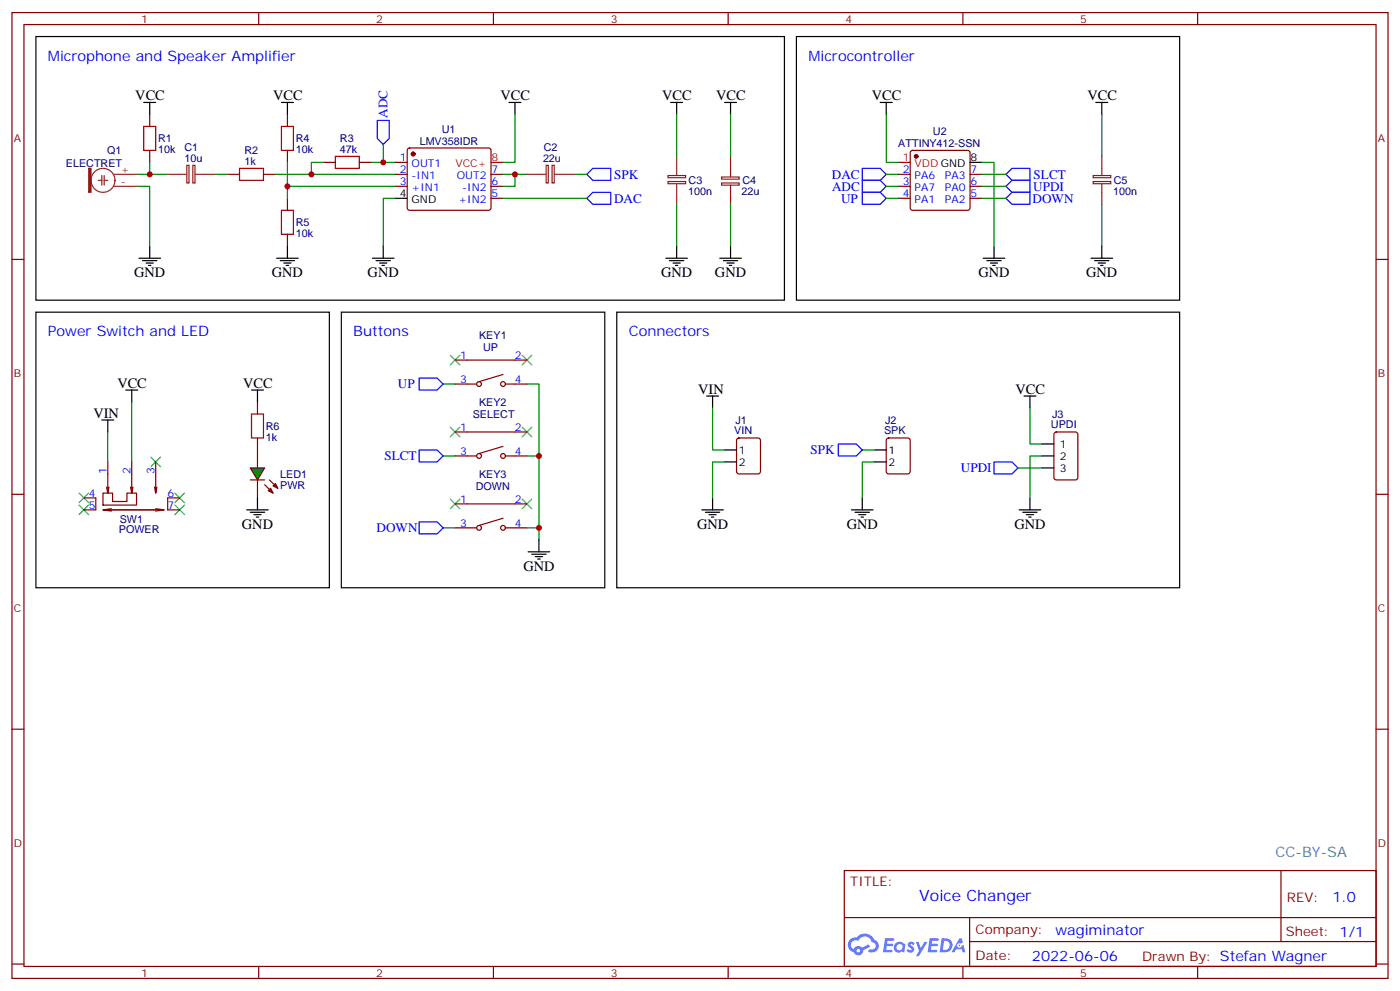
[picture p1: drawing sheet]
<svg xmlns="http://www.w3.org/2000/svg" width="412mm" height="292mm" viewBox="0 0 412 292" stroke-linecap="round" stroke-linejoin="round" font-family="sans-serif">
<g fill="none" stroke="#870000" stroke-width=".35">
<path d="M3.5 3.7h405.4v284.3h-405.4zM7.1 7.2h398.2v277.3h-398.2zM76.2 3.7v3.5M145.3 3.7v3.5M214.5 3.7v3.5M283.6 3.7v3.5M352.8 3.7v3.5M3.5 76.4h3.6M405.3 76.4h3.6M3.5 145.5h3.6M405.3 145.5h3.6M3.5 214.7h3.6"/>
<path d="M405.3 214.7h3.6M248.7 256.3h156.6v28.2h-156.6zM377.3 256.3v20.9M248.7 270.1h156.5M285.6 277.2h119.6M285.6 270.1v14.2M3.5 283.8h3.6M76.2 284.5v3.5M145.3 284.5v3.5M214.5 284.5v3.5M283.6 284.5v3.5M352.8 284.5v3.5"/>
<path d="M405.3 283.8h3.6"/>
</g>
<g fill="#5487ff">
<path d="M267.7 277.5a1.22 1.22 0 0 1 1.7 .2l-.4 .6a.47 .47 0 0 0-.3-.4 .47 .47 0 0 0-.5 .2l.1 .2a1.14 1.14 0 0 1 .8 1.8 1.14 1.14 0 0 1-1.9 0l-.2-.2 .5-.6 .7 .5a.29 .29 0 0 0 .3-.3 .29 .29 0 0 0-.2-.3 1.04 1.04 0 0 1-.6-1.7z"/>
<path d="M260.7 276.2h2.4l.3 .2-.2 .5-1.8 .1-.1 .8h1.5l.3 .4-.3 .4h-1.6l-.2 1.1h1.7l.2 .3-.2 .3-2.6 .1z"/>
<path d="M273.8 276.2h2.4l.3 .2-.1 .5-1.8 .1-.2 .8h1.6l.3 .4-.4 .4-1.6-.1-.1 1.1 1.7 .1 .2 .3-.2 .3-2.6 .1z"/>
<path d="M282.6 276.2h.7l.3 1.3-.6 .3a.69 .69 0 0 0-1 .3 .69 .69 0 0 0 .4 .9 .69 .69 0 0 0 .9-.6l.5-.2 .6 2.2h-.8l-.2-.9h-1.8l-.5 .9h-.8z"/>
<path d="M269.8 277.3h.8l.6 1.8 1.1-1.8h.9l-2.6 4.2h-.8l.9-1.5z"/>
<path d="M277.4 276.2l-.6 4.2h1.3a2.11 2.11 0 0 0 2.5-2.1 2.11 2.11 0 0 0-2.5-2.1zM278.1 277a1.39 1.39 0 0 1 1.7 1.4 1.39 1.39 0 0 1-1.8 1.2h-.3z"/>
<path d="M263.7 277.8a1.54 1.54 0 0 0-.1 2.2 1.54 1.54 0 0 0 2.2 .1l.6 .3 .3-2.3-.2-.3h-.4a1.49 1.49 0 0 0-2.4 0zM264 278.8a.94 .94 0 0 1 1.8 0 .94 .94 0 0 1-1.8 0z"/>
<path d="M250.4 276.6a2.18 2.18 0 0 0 1.1 3.7 1.44 1.44 0 0 0 1.6 .9 1.44 1.44 0 0 0 1.2-1.4l2-1.1-.5-.7-1.9 1a1.47 1.47 0 0 0-2.4 .4 1.39 1.39 0 0 1-.7-1.9 1.39 1.39 0 0 1 2-.5 2.12 2.12 0 0 1 2.2-1.3 2.12 2.12 0 0 1 1.9 1.7 1.14 1.14 0 0 1 1.1 1.4 1.14 1.14 0 0 1-1.7 .7 .43 .43 0 0 0-.5 .4 .43 .43 0 0 0 .4 .5 1.98 1.98 0 0 0 2.5-1.2 1.98 1.98 0 0 0-1.2-2.6 3.1 3.1 0 0 0-5.3-.6l-.9 .1zM252.3 279.9a.55 .55 0 0 1 1.1 0 .55 .55 0 0 1-1.1 0z"/>
<circle cx="282.6" cy="278.3" r=".26"/>
</g>
<g fill="#870000" stroke="#870000" stroke-width=".35">
<circle cx="121.7" cy="45.3" r=".53"/>
<circle cx="269.9" cy="46" r=".53"/>
</g>
<g fill="none" stroke="#870000" stroke-width=".35">
<path d="M44.1 33.7v3.5M84.7 33.7v3.5M44.1 44.3v3.5M67 51.3h3.6M77.6 51.3h3.5M84.7 44.3v3.5M84.7 58.4v3.5M95.2 47.8h3.6M105.8 47.8h3.6M116.4 47.8h3.5M116.4 51.3h3.5M116.4 54.9h3.5"/>
<path d="M120.2 43.8l.4-.2h23.3l.5 .2 .2 .5v17.2l-.7 .4-23.5-.1-.5-.6v-16.9zM144.6 51.3h3.6M144.6 54.9h3.6M144.6 58.4h3.6M264.6 51.3h3.5M264.6 54.9h3.5M264.6 58.4h3.5M268.3 44.5l.5-.2h16.2l.5 .2 .3 .5v16.2l-.3 .5-.5 .2h-16.2l-.5-.2-.2-.5v-16.2zM285.8 51.3h3.5M285.8 54.9h3.5M285.8 58.4h3.5M84.7 69v3.5"/>
<path d="M75.8 118.4v3.5M31.7 136v9.2l.4-1.8M38.8 136v9.2l.4-1.8M45.9 136v9.2l.3-1.8M75.8 128.9v8.9M24.7 146.6h3.5v3.5h-3.5M30.3 145.2h2.9v2.4h4.2v-2.4h2.8v3.5h-9.9zM31.4 143.4l.3 1.8M32.8 149.8l-2.5 .3M38.5 143.4l.3 1.8M45.5 143.4l.4 1.8M45.9 150.1h-15.6l2.5 .4"/>
<path d="M45.9 149.8l2.4 .3h-16.6M48.3 150.1l-2.4 .4M52.9 146.6h-3.5v3.5h3.5M75.8 141.3v5.3"/>
</g>
<g fill="none" stroke="#000" stroke-width=".35">
<path d="M42.3 30.2h3.6M44.1 30.2v3.5M82.9 30.2h3.5M84.7 30.2v3.5M149.9 30.2h3.6M151.7 30.2v3.5M116.4 58.4h3.5M285.8 47.8h3.5M40.9 76h6.4M42 76.7h4.2M43 77.4h2.2M43.7 78.1h.7"/>
<path d="M44.1 72.5v3.5M81.5 76h6.3M82.5 76.7h4.3M83.6 77.4h2.1M84.3 78.1h.7M84.7 72.5v3.5M109.7 76h6.4M110.8 76.7h4.2M111.8 77.4h2.1M112.5 78.1h.7M112.9 72.5v3.5M10.6 91.9h86.4v81.1h-86.4z"/>
<path d="M37 114.8h3.6M38.8 114.8v3.6M30 123.6h3.5M31.7 123.6v3.6"/>
</g>
<path d="M144.6 47.8h3.6M264.6 47.8h3.5" fill="none" stroke="#f00" stroke-width=".35"/>
<g fill="none" stroke="#8c2424" stroke-width=".35">
<path d="M28.9 53.1h1.1M30 51.7v2.8M30.7 53.1h1M30.7 51.7v2.8M33.5 54.9h7.1M33.5 51.3h7.1M49.4 51.3h5.6M55 48.7h.7v5.2h-.7zM56.8 48.7h.6v5.2h-.6zM57.5 51.3h6M155.2 51.3h5.7M160.9 48.7h.6v5.2h-.6z"/>
<path d="M162.6 48.7h.7v5.2h-.7zM163.3 51.3h6M196.8 53.4h5.2v.7h-5.2zM196.8 51.7h5.2v.6h-5.2zM199.3 46v5.7M199.3 54.2v5.9M212.5 52.1h5.2v.6h-5.2zM212.5 53.9h5.2v.6h-5.2zM215.2 46v6M215.2 54.5v5.6M322 53.4h5.2v.7h-5.2zM322 51.7h5.2v.6h-5.2z"/>
<path d="M324.6 46v5.7M324.6 54.2v5.9"/>
<circle cx="30.3" cy="53.1" r="3.5"/>
</g>
<path d="M26.1 49.6h.7v7h-.7z" fill="#8c2424" stroke="#8c2424" stroke-width=".35"/>
<path d="M42.3 37.2h3.6v7.1h-3.6zM82.9 37.2h3.5v7.1h-3.5zM70.6 49.6h7v3.5h-7zM98.8 46h7v3.6h-7zM82.9 61.9h3.5v7.1h-3.5zM74.1 121.9h3.5v7h-3.5z" fill="none" stroke="#a10000" stroke-width=".35"/>
<g fill="none" stroke="#008700" stroke-width=".35">
<path d="M151.7 33.7v14.1h-3.5M40.6 54.9h3.5v17.6M40.6 51.3h8.8M44.1 47.8v3.5M63.5 51.3h3.5M81.1 51.3h35.3M84.7 47.8v10.6M84.7 54.9h31.7M95.2 47.8h-3.5v3.5M109.4 47.8h7M112.9 42.5v5.3M116.4 58.4h-3.5v14.1"/>
<path d="M148.2 51.3h7M148.2 58.4h24.7M151.7 51.3v3.6h-3.5M169.3 51.3h3.6"/>
</g>
<path d="M111.1 35.5h3.6v5.2l-1.8 1.8-1.8-1.8zM172.9 58.4l1.7-1.8h5.3v3.5h-5.3zM172.9 51.3l1.7-1.7h5.3v3.5h-5.3z" fill="none" stroke="#00f" stroke-width=".35"/>
<path d="M44.4 134.6l2.9 2.8M47.3 134.6l-2.9 2.8M23.3 148.7l2.8 2.8M23.3 145.2l2.8 2.8M26.1 148.7l-2.8 2.8M26.1 145.2l-2.8 2.8M51.5 148.7l2.8 2.8M51.5 145.2l2.8 2.8M54.3 148.7l-2.8 2.8M54.3 145.2l-2.8 2.8" fill="none" stroke="#3c3" stroke-width=".35"/>
<path d="M73.7 137.8h4.3l-2.2 3.5z" fill="#0c0" stroke="#870000" stroke-width=".35"/>
<g fill="none" stroke="#870000" stroke-width=".35">
<path d="M134.1 113.1h6.3M134.1 106h21.1M148.2 110.2l-7.1 2.2M148.9 113.1h6.3M134.1 134.2h6.3M134.1 127.2h21.1M148.2 131.4l-7.1 2.1M148.9 134.2h6.3M217.2 129.1l.5-.2h5.6l.7 .5v9.4l-.4 .7h-5.9l-.7-.4v-9.5zM261.3 129.1l.5-.2h5.6l.7 .5v9.4l-.5 .7h-5.8l-.7-.4v-9.5zM310.7 127.4l.4-.2h5.7l.6 .4 .1 13-.5 .6-5.9 .1-.6-.5-.1-12.9zM73.7 141.3h4.3"/>
<path d="M78 142.7l2.4 2.5M79.4 141.3l2.4 2.5M134.1 155.4h6.3M134.1 148.3h21.1M148.2 152.6l-7.1 2.1M148.9 155.4h6.3"/>
<circle cx="141.1" cy="113.1" r=".71"/>
<circle cx="148.2" cy="113.1" r=".71"/>
<circle cx="141.1" cy="134.2" r=".71"/>
<circle cx="148.2" cy="134.2" r=".71"/>
<circle cx="141.1" cy="155.4" r=".71"/>
<circle cx="148.2" cy="155.4" r=".71"/>
</g>
<g fill="#870000" stroke="#870000" stroke-width=".35">
<path d="M79 144.5l.7-.7 .7 1.4z"/>
<path d="M80.4 143.1l.7-.8 .7 1.5z"/>
</g>
<g fill="none" stroke="#000" stroke-width=".35">
<path d="M10.6 10.8h220.5v77.6h-220.5zM234.6 10.8h112.9v77.6h-112.9zM197.6 30.2h3.5M199.3 30.2v3.5M213.4 30.2h3.6M215.2 30.2v3.5M259.3 30.2h3.5M261.1 30.2v3.5M322.8 30.2h3.5M324.6 30.2v3.5M196.1 76h6.4M197.2 76.7h4.2"/>
<path d="M198.3 77.4h2.1M199 78.1h.7M199.3 72.5v3.5M212 76h6.4M213.1 76.7h4.2M214.1 77.4h2.2M214.8 78.1h.7M215.2 72.5v3.5M289.6 76h6.4M290.7 76.7h4.2M291.7 77.4h2.2M292.5 78.1h.7"/>
<path d="M292.8 72.5v3.5M321.4 76h6.3M322.4 76.7h4.3M323.5 77.4h2.1M324.2 78.1h.7M324.6 72.5v3.5M100.5 91.9h77.7v81.1h-77.7zM181.7 91.9h165.8v81.1h-165.8zM74.1 114.8h3.5M75.8 114.8v3.6M208.1 116.6h3.6M209.9 116.6v3.5"/>
<path d="M301.6 116.6h3.6M303.4 116.6v3.5M213.4 132.5h3.6M213.4 136h3.6M257.5 132.5h3.6M257.5 136h3.6M306.9 137.8h3.5M306.9 130.7h3.5M306.9 134.2h3.5M72.7 150.1h6.3M73.7 150.8h4.3M74.8 151.5h2.1"/>
<path d="M75.5 152.2h.7M75.8 146.6v3.5M158.7 158.9v3.6M206.7 150.1h6.4M207.8 150.8h4.2M208.8 151.5h2.2M209.5 152.2h.8M209.9 146.6v3.5M250.8 150.1h6.4M251.9 150.8h4.2M252.9 151.5h2.2M253.6 152.2h.8"/>
<path d="M254 146.6v3.5M300.2 150.1h6.4M301.3 150.8h4.2M302.3 151.5h2.1M303 152.2h.7M303.4 146.6v3.5M155.6 162.5h6.3M156.6 163.2h4.3M157.7 163.9h2.1M158.4 164.6h.7"/>
</g>
<path d="M254 49.6h5.3l1.8 1.7-1.8 1.8h-5.3zM254 53.1h5.3l1.8 1.8-1.8 1.7h-5.3zM254 56.6h5.3l1.8 1.8-1.8 1.7h-5.3zM296.3 54.9l1.8-1.8h5.3v3.5h-5.3zM298.1 56.6h5.3v3.5h-5.3l-1.8-1.7zM298.1 49.6h5.3v3.5h-5.3l-1.8-1.8zM123.5 111.3h5.3l1.7 1.8-1.7 1.7h-5.3zM123.5 132.5h5.3l1.7 1.7-1.7 1.8h-5.3zM246.9 130.7h5.3l1.8 1.8-1.8 1.7h-5.3zM292.8 136h5.3l1.8 1.8-1.8 1.7h-5.3zM123.5 153.6h5.3l1.7 1.8-1.7 1.8h-5.3z" fill="none" stroke="#00f" stroke-width=".35"/>
<g fill="none" stroke="#008700" stroke-width=".35">
<path d="M199.3 33.7v12.3M215.2 33.7v12.3M261.1 33.7v14.1h3.5M324.6 33.7v12.3M261.1 51.3h3.5M261.1 54.9h3.5M261.1 58.4h3.5M289.3 47.8h3.5v24.7M289.3 51.3h7M289.3 54.9h7M289.3 58.4h7M199.3 60.1v12.4"/>
<path d="M215.2 60.1v12.4M324.6 60.1v12.4M38.8 118.4v17.6M130.5 113.1h3.6M155.2 113.1h3.5v45.8M31.7 127.2v8.8M130.5 134.2h3.6M155.2 134.2h3.5M209.9 120.1v12.4h3.5M213.4 136h-3.5v10.6M254 132.5h3.5M257.5 136h-3.5v10.6"/>
<path d="M299.9 137.8h7M303.4 120.1v10.6h3.5M306.9 134.2h-3.5v12.4M130.5 155.4h3.6M155.2 155.4h3.5"/>
</g>
<path d="M132.6 104.6l2.9 2.8M135.5 104.6l-2.9 2.8M153.8 104.6l2.8 2.8M156.6 104.6l-2.8 2.8M132.6 125.8l2.9 2.8M135.5 125.8l-2.9 2.8M153.8 125.8l2.8 2.8M156.6 125.8l-2.8 2.8M132.6 146.9l2.9 2.9M135.5 146.9l-2.9 2.9M153.8 146.9l2.8 2.9M156.6 146.9l-2.8 2.9" fill="none" stroke="#3c3" stroke-width=".35"/>
<g fill="#c00">
<circle cx="44.1" cy="51.3" r=".88"/>
<circle cx="91.7" cy="51.3" r=".88"/>
<circle cx="84.7" cy="54.9" r=".88"/>
<circle cx="112.9" cy="47.8" r=".88"/>
<circle cx="151.7" cy="51.3" r=".88"/>
<circle cx="158.8" cy="155.4" r=".88"/>
<circle cx="158.8" cy="134.2" r=".88"/>
</g>
<text font-size="4.6" fill="#00f" x="270.8" y="265.3">Voice Changer</text>
<g font-size="4.2" fill="#00f">
<text x="14.1" y="17.8">Microphone and Speaker Amplifier</text>
<text x="238.1" y="17.8">Microcontroller</text>
<text x="14.1" y="99">Power Switch and LED</text>
<text x="104.1" y="99">Buttons</text>
<text x="185.2" y="99">Connectors</text>
<text x="392.5" y="265.6">1.0</text>
<text x="310.9" y="275.1">wagiminator</text>
<text x="304" y="282.9">2022-06-06</text>
</g>
<g font-size="4.2">
<text x="39.9" y="29.5">VCC</text>
<text x="80.4" y="29.5">VCC</text>
<text x="147.5" y="29.5">VCC</text>
<text x="195.1" y="29.5">VCC</text>
<text x="211" y="29.5">VCC</text>
<text x="256.8" y="29.5">VCC</text>
<text x="320.3" y="29.5">VCC</text>
<text x="39.5" y="81.7">GND</text>
<text x="80.1" y="81.7">GND</text>
<text x="108.3" y="81.7">GND</text>
<text x="194.7" y="81.7">GND</text>
<text x="210.6" y="81.7">GND</text>
<text x="288.2" y="81.7">GND</text>
<text x="320" y="81.7">GND</text>
<text x="34.6" y="114.1">VCC</text>
<text x="71.6" y="114.1">VCC</text>
<text x="205.7" y="115.9">VIN</text>
<text x="299.2" y="115.9">VCC</text>
<text x="27.5" y="122.9">VIN</text>
<text x="71.3" y="155.8">GND</text>
<text x="205.3" y="155.8">GND</text>
<text x="249.4" y="155.8">GND</text>
<text x="298.8" y="155.8">GND</text>
<text x="154.2" y="168.1">GND</text>
</g>
<text font-size="4.2" fill="#0099b0" x="375.7" y="252.4">CC-BY-SA</text>
<g font-size="3.9" fill="#00f">
<text x="114.1" y="34.7" transform="rotate(-90 114.1 34.7)">ADC</text>
<text x="180.9" y="52.6">SPK</text>
<text x="245.1" y="52.6">DAC</text>
<text x="304.5" y="52.6">SLCT</text>
<text x="180.9" y="59.6">DAC</text>
<text x="245.1" y="56.1">ADC</text>
<text x="247.7" y="59.6">UP</text>
<text x="304.2" y="59.7">DOWN</text>
<text x="304.4" y="56.1">UPDI</text>
<text x="117.2" y="114.3">UP</text>
<text x="113.2" y="135.5">SLCT</text>
<text x="238.8" y="133.7">SPK</text>
<text x="283.1" y="139">UPDI</text>
<text x="110.9" y="156.7">DOWN</text>
</g>
<g font-size="3.9" fill="#800">
<text x="250.5" y="260.9">TITLE:</text>
<text x="379.1" y="265.6">REV:</text>
<text x="287.4" y="275.1">Company:</text>
<text x="378.7" y="275.7">Sheet: 1/1</text>
<text x="287.4" y="282.8">Date:</text>
<text x="336.4" y="282.8">Drawn By: Stefan Wagner</text>
</g>
<g font-size="3.2" fill="#800">
<text x="41.6" y="6.7">1</text>
<text x="110.8" y="6.7">2</text>
<text x="179.9" y="6.7">3</text>
<text x="249.1" y="6.7">4</text>
<text x="318.2" y="6.7">5</text>
<text x="4.1" y="41.8">A</text>
<text x="405.9" y="41.8">A</text>
<text x="4.1" y="110.9">B</text>
<text x="405.9" y="110.9">B</text>
<text x="4.1" y="180.1">C</text>
<text x="405.9" y="180.1">C</text>
<text x="4.1" y="249.2">D</text>
<text x="405.9" y="249.2">D</text>
<text x="41.6" y="287.5">1</text>
<text x="110.8" y="287.5">2</text>
<text x="179.9" y="287.5">3</text>
<text x="249.1" y="287.5">4</text>
<text x="318.2" y="287.5">5</text>
</g>
<g font-size="3.2" fill="#000080">
<text x="46.6" y="41.9">R1</text>
<text x="87.1" y="41.9">R4</text>
<text x="100.1" y="41.8">R3</text>
<text x="130.2" y="39.2">U1</text>
<text x="274.8" y="39.7">U2</text>
<text x="31.5" y="45.3">Q1</text>
<text x="46.6" y="45">10k</text>
<text x="54.3" y="47.6">10u</text>
<text x="54.3" y="44.5">C1</text>
<text x="72" y="45.4">R2</text>
<text x="87.1" y="45">10k</text>
<text x="100.1" y="45">47k</text>
<text x="123.6" y="42.6">LMV358IDR</text>
<text x="160" y="47.6">22u</text>
<text x="160.2" y="44.4">C2</text>
<text x="264.6" y="43.3">ATTINY412-SSN</text>
<text x="19.4" y="49.1">ELECTRET</text>
<text x="72" y="48.5">1k</text>
<text x="202.7" y="57.4">100n</text>
<text x="202.8" y="54.2">C3</text>
<text x="218.4" y="57.5">22u</text>
<text x="218.7" y="54.2">C4</text>
<text x="327.9" y="57.4">100n</text>
<text x="328.1" y="54.2">C5</text>
<text x="87.1" y="69.7">10k</text>
<text x="87.1" y="66.6">R5</text>
<text x="141.1" y="99.8">KEY1</text>
<text x="142.3" y="103.3">UP</text>
<text x="141.1" y="119.6">KEY2</text>
<text x="139.3" y="123.1">SELECT</text>
<text x="216.7" y="124.7">J1</text>
<text x="260.8" y="124.7">J2</text>
<text x="309.9" y="122.9">J3</text>
<text x="78.3" y="129.8">1k</text>
<text x="78.3" y="126.5">R6</text>
<text x="216.3" y="127.9">VIN</text>
<text x="260.4" y="127.9">SPK</text>
<text x="309.6" y="126.1">UPDI</text>
<text x="82.5" y="143.8">PWR</text>
<text x="82.5" y="140.7">LED1</text>
<text x="141.1" y="140.8">KEY3</text>
<text x="140.1" y="144.2">DOWN</text>
<text x="35.3" y="153.8">SW1</text>
<text x="35" y="157.1">POWER</text>
</g>
<g font-size="3.2" fill="#00f">
<text x="117.8" y="47.4">1</text>
<text x="117.8" y="51">2</text>
<text x="121.2" y="49.2">OUT1</text>
<text x="121.2" y="52.7">-IN1</text>
<text x="134.5" y="52.7">OUT2</text>
<text x="144.8" y="51">7</text>
<text x="265.9" y="51">2</text>
<text x="269.4" y="52.7">PA6</text>
<text x="278.3" y="52.7">PA3</text>
<text x="285.9" y="51">7</text>
<text x="117.8" y="54.5">3</text>
<text x="121.2" y="56.3">+IN1</text>
<text x="135" y="59.8">+IN2</text>
<text x="136.2" y="56.3">-IN2</text>
<text x="144.8" y="58">5</text>
<text x="144.8" y="54.5">6</text>
<text x="265.9" y="54.5">3</text>
<text x="265.9" y="58">4</text>
<text x="269.4" y="56.3">PA7</text>
<text x="269.4" y="59.8">PA1</text>
<text x="278.3" y="59.8">PA2</text>
<text x="278.3" y="56.3">PA0</text>
<text x="285.9" y="58">5</text>
<text x="285.9" y="54.5">6</text>
<text x="135.6" y="105.7">1</text>
<text x="151.7" y="105.7">2</text>
<text x="135.6" y="112.7">3</text>
<text x="151.7" y="112.7">4</text>
<text x="135.6" y="126.8">1</text>
<text x="151.7" y="126.8">2</text>
<text x="135.6" y="133.9">3</text>
<text x="151.7" y="133.9">4</text>
<text x="31.4" y="139.5" transform="rotate(-90 31.4 139.5)">1</text>
<text x="38.5" y="139.5" transform="rotate(-90 38.5 139.5)">2</text>
<text x="45.5" y="139.5" transform="rotate(-90 45.5 139.5)">3</text>
<text x="26.2" y="146.2">4</text>
<text x="26.2" y="149.8">5</text>
<text x="49.4" y="149.8">7</text>
<text x="49.4" y="146.2">6</text>
<text x="135.6" y="148">1</text>
<text x="151.7" y="148">2</text>
<text x="135.6" y="155">3</text>
<text x="151.7" y="155">4</text>
</g>
<g font-size="3.2" fill="#f00">
<text x="144.8" y="47.4">8</text>
<text x="265.9" y="47.4">1</text>
<text x="134.1" y="49.2">VCC+</text>
<text x="269.4" y="49.2">VDD GND</text>
</g>
<g font-size="3.2">
<text x="285.9" y="47.4">8</text>
<text x="117.8" y="58">4</text>
<text x="121.2" y="59.8">GND</text>
<text x="312.2" y="131.8">1</text>
<text x="217.7" y="133.5">1</text>
<text x="217.7" y="137.1">2</text>
<text x="261.8" y="133.5">1</text>
<text x="261.8" y="137.1">2</text>
<text x="312.2" y="135.3">2</text>
<text x="312.2" y="138.8">3</text>
</g>
<g font-size="3.2" fill="#8d2323">
<text x="35.6" y="51">+</text>
<text x="35.6" y="54.5">-</text>
</g>
</svg>
